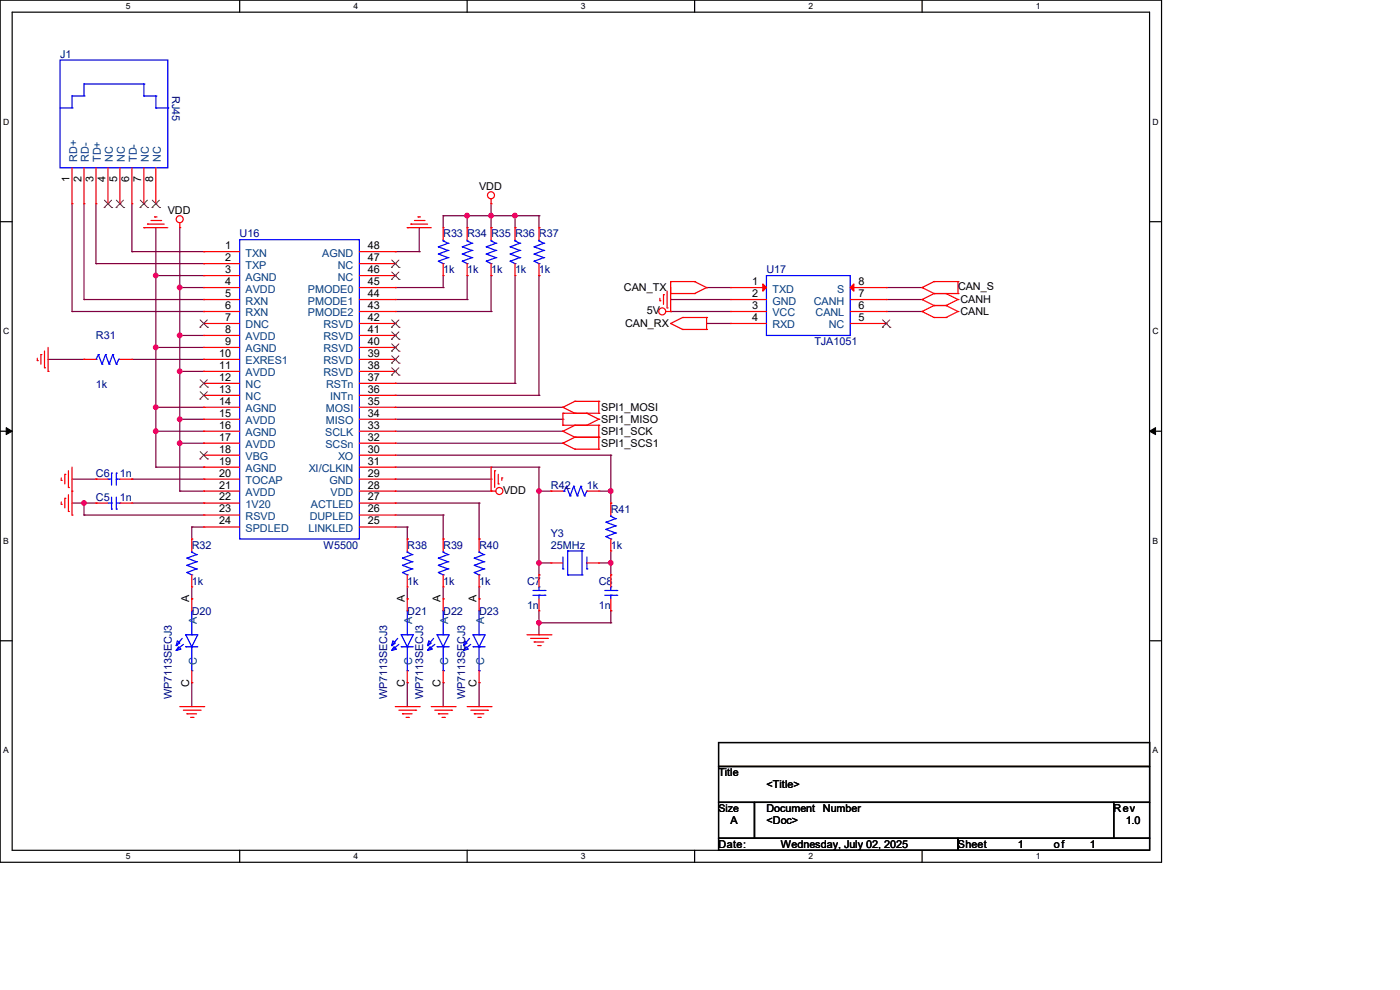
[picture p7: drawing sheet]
<svg xmlns="http://www.w3.org/2000/svg" width="297mm" height="210mm" viewBox="0 0 297 210" stroke-linecap="round" stroke-linejoin="round" font-family="sans-serif">
<path d="M0 0h246.4v182.9h-246.4zM2.6 2.6h241.3v177.8h-241.3z" fill="none" stroke="#000" stroke-width=".25"/>
<g fill="#fff">
<path d="M26.7 .3h1v2h-1z"/>
<path d="M26.7 180.6h1v2h-1z"/>
</g>
<path d="M50.8 0v2.6M50.8 180.4v2.5" fill="none" stroke="#000" stroke-width=".25"/>
<g fill="#fff">
<path d="M75 .3h.9v2h-.9z"/>
<path d="M75 180.6h.9v2h-.9z"/>
</g>
<path d="M99.1 0v2.6M99.1 180.4v2.5" fill="none" stroke="#000" stroke-width=".25"/>
<g fill="#fff">
<path d="M123.2 .3h1v2h-1z"/>
<path d="M123.2 180.6h1v2h-1z"/>
</g>
<path d="M147.4 0v2.6M147.4 180.4v2.5" fill="none" stroke="#000" stroke-width=".25"/>
<g fill="#fff">
<path d="M171.5 .3h1v2h-1z"/>
<path d="M171.5 180.6h1v2h-1z"/>
</g>
<path d="M195.6 0v2.6M195.6 180.4v2.5" fill="none" stroke="#000" stroke-width=".25"/>
<g fill="#fff">
<path d="M219.8 .3h.9v2h-.9z"/>
<path d="M219.8 180.6h.9v2h-.9z"/>
<path d="M.7 24.8h1.2v2h-1.2z"/>
<path d="M244.5 24.8h1.3v2h-1.3z"/>
<path d="M.7 69.3h1.2v1.9h-1.2z"/>
<path d="M244.5 69.3h1.3v1.9h-1.3z"/>
</g>
<path d="M0 47h2.6M243.9 47h2.5" fill="none" stroke="#000" stroke-width=".25"/>
<g fill="#fff">
<path d="M.7 113.7h1.2v2h-1.2z"/>
<path d="M244.5 113.7h1.2v2h-1.2z"/>
</g>
<path d="M0 91.5h2.6M243.9 91.5h2.5" fill="none" stroke="#000" stroke-width=".25"/>
<path d="M1.3 90.7l1.3 .8-1.3 .7zM243.9 91.5l1.3-.8v1.5z" fill="#000" stroke="#000" stroke-width=".21"/>
<g fill="#fff">
<path d="M.7 158.2h1.2v1.9h-1.2z"/>
<path d="M244.5 158.2h1.2v1.9h-1.2z"/>
</g>
<path d="M0 135.9h2.6M243.9 135.9h2.5M152.4 157.5h91.5v5.1h-91.5zM152.4 162.6h91.5v7.6h-91.5zM152.4 170.2h7.7v7.6h-7.7zM152.4 177.8h50.8v2.6h-50.8zM160.1 170.2h76.2v7.6h-76.2zM203.2 177.8h40.7v2.6h-40.7zM236.3 170.2h7.6v7.6h-7.6z" fill="none" stroke="#000" stroke-width=".25"/>
<g fill="none" stroke="#800040" stroke-width=".25">
<path d="M15.3 43.2v22.9M17.8 43.2v20.3M20.4 55.9h.1M20.4 43.2v12.7M20.4 55.9h22.8M28 53.4h.1M28 43.2v10.2M28 53.4h15.2M33.1 58.5h.1M33.1 58.5h10.1M33.1 48.3v50.8M38.1 48.3v55.9"/>
<path d="M43.2 53.4h.1M43.2 55.9h.1M83.9 53.4h.1M83.9 53.4h5M88.9 53.4h.1M88.9 48.3v5.1M94 45.8h.1M94 45.8v2.5M94 58.5v2.5M94 45.8h20.3M99.1 58.5h.1M99.1 45.8h.1"/>
<path d="M99.1 48.3h.1M99.1 45.8v2.5M99.1 58.5v5M104.2 58.5h.1M104.2 45.8h.1M104.2 48.3h.1M104.2 43.2v5.1M104.2 58.5v7.6M109.3 45.8h.1M109.3 48.3h.1M109.3 45.8v2.5M109.3 58.5v22.8"/>
<path d="M114.3 58.5h.1M114.3 48.3h.1M114.3 45.8h.1M114.3 45.8v2.5M114.3 58.5v25.4M10.2 76.2h7.6M15.3 66.1h.1M15.3 66.1h27.9M17.8 63.5h.1M17.8 76.2h.1M17.8 63.5h25.4M28 76.2h15.2"/>
<path d="M33.1 73.7h.1M33.1 73.7h10.1M38.1 61h.1M38.1 71.2h.1M38.1 78.8h.1M38.1 61h5.1M38.1 78.8h5.1M38.1 71.2h5.1M43.2 63.5h.1M43.2 66.1h.1M43.2 76.2h.1M83.9 61h.1"/>
<path d="M83.9 63.5h15.2M83.9 66.1h20.3M83.9 61h10.1M94 61h.1M99.1 63.5h.1M104.2 66.1h.1M142.3 63.5h.1M142.3 66.1h.1M142.3 63.5h12.7M142.3 66.1h12.7M149.9 61h.1M149.9 68.6h.1"/>
<path d="M149.9 61h5.1M149.9 68.6h5.1M188 63.5h7.6M188 66.1h7.6M188 61h7.6M195.6 63.5h.1M195.6 66.1h.1M195.6 61h.1M33.1 86.4h.1M33.1 91.5h.1M33.1 99.1h.1M33.1 86.4h10.1"/>
<path d="M33.1 91.5h10.1M33.1 99.1h10.1M38.1 88.9h.1M38.1 94h.1M38.1 88.9h5.1M38.1 94h5.1M43.2 99.1h.1M43.2 94h.1M83.9 81.3h.1M83.9 86.4h35.5M83.9 88.9h35.5M83.9 91.5h35.5"/>
<path d="M83.9 94h35.5M83.9 99.1h30.4M83.9 81.3h25.4M83.9 83.9h30.4M83.9 96.6h45.7M109.3 81.3h.1M114.3 83.9h.1M114.3 99.1h.1M114.3 99.1v22.9M119.4 86.4h.1M119.4 88.9h.1M119.4 91.5h.1"/>
<path d="M119.4 94h.1M129.6 96.6h.1M129.6 96.6v10.1M15.3 101.6h5.1M15.3 106.7h5.1M17.8 106.7h.1M17.8 109.3h.1M17.8 106.7v2.6M17.8 109.3h25.4M20.4 101.6h.1M20.4 106.7h.1M28 101.6h.1"/>
<path d="M28 101.6h15.2M28 106.7h15.2M38.1 104.2h.1M38.1 104.2h5.1M40.7 111.8h.1M40.7 114.3h.1M40.7 111.8h2.5M40.7 111.8v2.5M43.2 106.7h.1M83.9 111.8h2.5M83.9 101.6h20.3M83.9 106.7h17.7"/>
<path d="M83.9 104.2h20.3M83.9 109.3h10.1M86.4 114.3h.1M86.4 111.8h.1M86.4 111.8v2.5M94 114.3h.1M94 109.3h.1M94 109.3v5M101.6 114.3h.1M101.6 106.7h.1M101.6 106.7v7.6M104.2 104.2h.1"/>
<path d="M104.2 101.6h.1M114.3 119.4h.1M114.3 104.2h.1M114.3 104.2h2.6M114.3 119.4h2.6M116.9 104.2h.1M127 104.2h2.6M127 119.4h2.6M129.6 104.2h.1M129.6 106.7h.1M129.6 119.4h.1M129.6 116.9v5.1"/>
<path d="M40.7 127h.1M40.7 124.5v2.5M86.4 127h.1M86.4 124.5v2.5M94 127h.1M94 124.5v2.5M101.6 127h.1M101.6 124.5v2.5M114.3 132.1h.1M114.3 134.7h.1M114.3 122h.1M114.3 129.6v5.1"/>
<path d="M114.3 132.1h15.3M129.6 132.1h.1M129.6 129.6h.1M129.6 122h.1M129.6 129.6v2.5M40.7 144.8h.1M40.7 144.8v5.1M86.4 144.8h.1M86.4 144.8v5.1M94 144.8h.1M94 144.8v5.1M101.6 144.8h.1"/>
<path d="M101.6 144.8v5.1"/>
</g>
<g fill="#f0f" stroke="#f0f" stroke-width=".25">
<circle cx="33" cy="58.4" r=".49"/>
<circle cx="33" cy="73.7" r=".49"/>
<circle cx="33" cy="86.4" r=".49"/>
<circle cx="33" cy="91.5" r=".49"/>
<circle cx="38.1" cy="61" r=".49"/>
<circle cx="38.1" cy="71.1" r=".49"/>
<circle cx="38.1" cy="78.8" r=".49"/>
<circle cx="38.1" cy="88.9" r=".49"/>
<circle cx="38.1" cy="94" r=".49"/>
<circle cx="17.8" cy="106.7" r=".49"/>
<circle cx="99.1" cy="45.7" r=".49"/>
<circle cx="104.2" cy="45.7" r=".49"/>
<circle cx="109.2" cy="45.7" r=".49"/>
<circle cx="114.3" cy="132.1" r=".49"/>
<circle cx="129.6" cy="119.4" r=".49"/>
<circle cx="114.3" cy="119.4" r=".49"/>
<circle cx="114.3" cy="104.2" r=".49"/>
<circle cx="129.6" cy="104.2" r=".49"/>
</g>
<g fill="none" stroke="#f00" stroke-width=".25">
<path d="M15.3 35.6v7.6M17.8 35.6v7.6M20.4 35.6v7.6M22.9 35.6v7.6M25.4 35.6v7.6M28 35.6v7.6M30.5 35.6v7.6M33.1 35.6v7.6M15.3 43.2h.1M17.8 43.2h.1M20.4 43.2h.1M22.9 43.2h.1"/>
<path d="M25.4 43.2h.1M28 43.2h.1M30.5 48.3h.1M30.5 43.2h.1M30.5 48.3h5.1M31.3 47.5h.1M31.3 47.5h3.5M32 46.8h2.1M32.8 46h.1M32.8 46h.5M33.1 43.2h.1M34.1 46.8h.1"/>
<path d="M38.1 48.3h.1M38.1 47.3v1M43.2 53.4h.1M43.2 55.9h.1M43.2 58.5h.1M43.2 53.4h7.6M43.2 55.9h7.6M43.2 58.5h7.6M76.2 53.4h7.7M76.2 55.9h7.7M76.2 58.5h7.7M83.9 58.5h.1"/>
<path d="M83.9 55.9h.1M83.9 53.4h.1M86.4 48.3h.1M86.4 48.3h5.1M87.2 47.5h.1M87.2 47.5h3.5M87.9 46.8h2.1M88.7 46h.1M88.7 46h.5M90 46.8h.1M94 58.5h.1M94 48.3h.1"/>
<path d="M94 48.3v2.5M94 55.9v2.6M99.1 58.5h.1M99.1 48.3h.1M99.1 48.3v2.5M99.1 55.9v2.6M104.2 43.2h.1M104.2 58.5h.1M104.2 48.3h.1M104.2 42.2v1M104.2 48.3v2.5M104.2 55.9v2.6"/>
<path d="M109.3 58.5h.1M109.3 48.3h.1M109.3 48.3v2.5M109.3 55.9v2.6M114.3 58.5h.1M114.3 48.3h.1M114.3 48.3v2.5M114.3 55.9v2.6M142.3 59.7h.1M142.3 59.7h5.1M142.3 59.7v6.4M147.4 59.7h.1"/>
<path d="M147.4 59.7l2.5 1.3M198.2 59.7h.1M198.2 59.7h5M198.2 59.7l-2.6 1.3M203.2 59.7h.1M203.2 59.7v2.6M7.9 76.5h.1M7.9 76v.5M8.7 75.2h.1M8.7 75.2v2.1M9.4 78h.1M9.4 74.5v3.5"/>
<path d="M10.2 78.8h.1M10.2 73.7v5.1M17.8 76.2h.1M17.8 76.2h2.6M25.4 76.2h2.6M28 76.2h.1M43.2 61h.1M43.2 63.5h.1M43.2 66.1h.1M43.2 68.6h.1M43.2 71.2h.1M43.2 73.7h.1"/>
<path d="M43.2 76.2h.1M43.2 78.8h.1M43.2 66.1h7.6M43.2 61h7.6M43.2 63.5h7.6M43.2 68.6h7.6M43.2 71.2h7.6M43.2 73.7h7.6M43.2 76.2h7.6M43.2 78.8h7.6M76.2 66.1h7.7M76.2 61h7.7"/>
<path d="M76.2 63.5h7.7M76.2 68.6h7.7M76.2 71.2h7.7M76.2 73.7h7.7M76.2 76.2h7.7M76.2 78.8h7.7M83.9 78.8h.1M83.9 76.2h.1M83.9 73.7h.1M83.9 71.2h.1M83.9 68.6h.1M83.9 66.1h.1"/>
<path d="M83.9 63.5h.1M83.9 61h.1M140 63.8h.1M140 63.3v.5M140.8 62.5h.1M140.8 62.5v2.1M141.3 66.1h1M141.5 65.3h.1M141.5 61.8v3.5M142.3 68.6h.1M142.3 62.3h.1M142.3 66.1h.1"/>
<path d="M142.3 62.3h5.1M142.3 68.6l2.5 1.3M144.8 67.4h.1M144.8 69.9h.1M144.8 67.4h5.1M144.8 67.4l-2.5 1.2M144.8 69.9h5.1M147.4 62.3h.1M149.9 67.4h.1M149.9 69.9h.1M149.9 61h.1M149.9 67.4v2.5"/>
<path d="M149.9 61l-2.5 1.3M155 61h.1M155 63.5h.1M155 66.1h.1M155 68.6h.1M155 66.1h7.6M155 61h7.6M155 63.5h7.6M155 68.6h7.6M180.4 66.1h7.6M180.4 61h7.6M180.4 63.5h7.6"/>
<path d="M180.4 68.6h7.6M188 68.6h.1M188 66.1h.1M188 63.5h.1M188 61h.1M195.6 63.5h.1M195.6 66.1h.1M195.6 61h.1M195.6 63.5l2.6 1.3M195.6 66.1l2.6 1.3M195.6 61l2.6 1.3M198.2 62.3h.1"/>
<path d="M198.2 64.8h.1M198.2 67.4h.1M198.2 62.3l-2.6 1.2M198.2 62.3h5M198.2 64.8h2.5M198.2 64.8l-2.6 1.3M198.2 67.4h2.5M200.7 62.3h.1M200.7 64.8h.1M200.7 67.4h.1M200.7 62.3l2.5 1.2M200.7 64.8l2.5 1.3"/>
<path d="M203.2 63.5h.1M203.2 66.1h.1M203.2 62.3h.1M203.2 63.5l-2.5 1.3M203.2 66.1l-2.5 1.3M14.5 99.9v3.5M15.3 99.1v10.2M43.2 81.3h.1M43.2 83.9h.1M43.2 86.4h.1M43.2 88.9h.1M43.2 91.5h.1"/>
<path d="M43.2 94h.1M43.2 96.6h.1M43.2 99.1h.1M43.2 81.3h7.6M43.2 83.9h7.6M43.2 86.4h7.6M43.2 88.9h7.6M43.2 91.5h7.6M43.2 94h7.6M43.2 96.6h7.6M43.2 99.1h7.6M76.2 81.3h7.7"/>
<path d="M76.2 83.9h7.7M76.2 86.4h7.7M76.2 88.9h7.7M76.2 91.5h7.7M76.2 94h7.7M76.2 96.6h7.7M76.2 99.1h7.7M83.9 96.6h.1M83.9 99.1h.1M83.9 94h.1M83.9 91.5h.1M83.9 88.9h.1"/>
<path d="M83.9 86.4h.1M83.9 83.9h.1M83.9 81.3h.1M104.2 99.1h.1M104.2 99.1v5.1M104.9 99.9h.1M104.9 99.9v3.5M119.4 86.4h.1M119.4 94h.1M119.4 90.2h.1M119.4 87.7h.1M119.4 91.5h.1"/>
<path d="M119.4 87.7h7.6M119.4 86.4l2.6 1.3M119.4 94l2.6 1.3M119.4 90.2h7.6M119.4 87.7v2.5M119.4 91.5l2.6 1.3M122 85.1h.1M122 87.7h.1M122 92.8h.1M122 95.3h.1M122 90.2h.1M122 85.1l-2.6 1.3"/>
<path d="M122 85.1h5M122 92.8l-2.6 1.2M122 92.8h5M122 95.3h5M122 90.2l-2.6 1.3M124.5 87.7h.1M124.5 90.2h.1M124.5 87.7l2.5 1.2M127 85.1h.1M127 87.7h.1M127 92.8h.1M127 95.3h.1"/>
<path d="M127 88.9h.1M127 90.2h.1M127 85.1v2.6M127 90.2v5.1M127 88.9l-2.5 1.3M13 107h.1M13 101.9h.1M13 101.4v.5M13 106.5v.5M13.8 105.7h.1M13.8 100.6h.1M13.8 100.6v2.1"/>
<path d="M13.8 105.7v2M14.5 108.5h.1M14.5 103.4h.1M14.5 104.9v3.6M15.3 109.3h.1M15.3 104.2h.1M20.4 106.7h.1M20.4 101.6h.1M20.4 101.6h2.5M20.4 106.7h2.5M25.4 101.6h2.6M25.4 106.7h2.6"/>
<path d="M28 106.7h.1M28 101.6h.1M40.7 114.3h.1M40.7 114.3v2.6M43.2 101.6h.1M43.2 104.2h.1M43.2 106.7h.1M43.2 109.3h.1M43.2 111.8h.1M43.2 104.2h7.6M43.2 101.6h7.6M43.2 106.7h7.6"/>
<path d="M43.2 109.3h7.6M43.2 111.8h7.6M76.2 104.2h7.7M76.2 101.6h7.7M76.2 106.7h7.7M76.2 109.3h7.7M76.2 111.8h7.7M83.9 111.8h.1M83.9 109.3h.1M83.9 106.7h.1M83.9 104.2h.1M83.9 101.6h.1"/>
<path d="M86.4 114.3h.1M86.4 114.3v2.6M94 114.3h.1M94 114.3v2.6M101.6 114.3h.1M101.6 114.3v2.6M104.2 104.2h.1M104.2 104.2h1M105.7 102.7h.1M105.7 100.6v2.1M106.5 101.4h.1M106.5 101.4v.5"/>
<path d="M116.9 119.4h.1M116.9 104.2h.1M116.9 104.2h2.5M116.9 119.4h2.5M124.5 104.2h2.5M124.5 119.4h2.5M127 119.4h.1M127 104.2h.1M129.6 116.9h.1M129.6 106.7h.1M129.6 106.7v2.6M129.6 114.3v2.6"/>
<path d="M40.7 127h.1M40.7 124.5h.1M40.7 122v2.5M40.7 127v2.6M86.4 124.5h.1M86.4 127h.1M86.4 122v2.5M86.4 127v2.6M94 124.5h.1M94 127h.1M94 122v2.5M94 127v2.6"/>
<path d="M101.6 124.5h.1M101.6 127h.1M101.6 122v2.5M101.6 127v2.6M111.8 134.7h5.1M112.6 135.4h3.5M113.3 136.2h.1M113.3 136.2h2.1M114.1 136.9h.5M114.3 129.6h.1M114.3 122h.1M114.3 122v2.5"/>
<path d="M114.3 127v2.6M114.6 136.9h.1M116.1 135.4h.1M116.9 134.7h.1M129.6 129.6h.1M129.6 122h.1M129.6 122v2.5M129.6 127v2.6M38.1 149.9h5.1M38.9 150.7h3.6M39.7 151.4h.1M39.7 151.4h2"/>
<path d="M40.4 152.2h.5M40.7 144.8h.1M40.7 142.3v2.5M40.9 152.2h.1M42.5 150.7h.1M43.2 149.9h.1M83.9 149.9h5M84.6 150.7h3.6M85.4 151.4h.1M85.4 151.4h2M86.1 152.2h.6M86.4 144.8h.1"/>
<path d="M86.4 142.3v2.5M86.7 152.2h.1M88.2 150.7h.1M88.9 149.9h.1M91.5 149.9h5.1M92.2 150.7h3.6M93 151.4h.1M93 151.4h2M93.8 152.2h.5M94 144.8h.1M94 142.3v2.5M94.3 152.2h.1"/>
<path d="M95.8 150.7h.1M96.6 149.9h.1M99.1 149.9h5.1M99.9 150.7h3.5M100.6 151.4h.1M100.6 151.4h2.1M101.4 152.2h.5M101.6 144.8h.1M101.6 142.3v2.5M101.9 152.2h.1M103.4 150.7h.1M104.2 149.9h.1"/>
<circle cx="38.1" cy="46.5" r=".74"/>
<circle cx="104.2" cy="41.4" r=".74"/>
<circle cx="140.5" cy="66.1" r=".74"/>
<circle cx="105.9" cy="104.2" r=".74"/>
</g>
<g fill="none" stroke="#00f" stroke-width=".25">
<path d="M12.7 12.7h22.9v22.9h-22.9zM17.8 17.8h.1M17.8 17.8v2.6M17.8 17.8h12.7M30.5 17.8h.1M30.5 17.8v2.6M12.7 22.9h2.6M15.3 22.9h.1M15.3 20.4h.1M15.3 20.4v2.5M15.3 20.4h2.5M17.8 20.4h.1"/>
<path d="M30.5 20.4h.1M30.5 20.4h2.6M33.1 20.4h.1M33.1 22.9h.1M33.1 22.9h2.5M33.1 20.4v2.5M35.6 22.9h.1M50.8 50.8h25.4v63.5h-25.4zM93 52.4h.1M93 53.9h.1M93 55.4h.1M93 52.4l2 .7"/>
<path d="M93 53.9l2 .8M93 55.4l1 .5M94 55.9h.1M94 51.1h.1M94 50.8v.3M94 51.1l1 .5M95 51.6h.1M95 53.1h.1M95 54.7h.1M95 51.6l-2 .8M95 53.1l-2 .8M95 54.7l-2 .7"/>
<path d="M98.1 52.4h.1M98.1 53.9h.1M98.1 55.4h.1M98.1 52.4l2 .7M98.1 53.9l2 .8M98.1 55.4l1 .5M99.1 55.9h.1M99.1 51.1h.1M99.1 51.1l1 .5M99.1 50.8v.3M100.1 51.6h.1M100.1 53.1h.1"/>
<path d="M100.1 54.7h.1M100.1 51.6l-2 .8M100.1 53.1l-2 .8M100.1 54.7l-2 .7M103.2 52.4h.1M103.2 53.9h.1M103.2 55.4h.1M103.2 52.4l2 .7M103.2 53.9l2 .8M103.2 55.4l1 .5M104.2 55.9h.1M104.2 51.1h.1"/>
<path d="M104.2 51.1l1 .5M104.2 50.8v.3M105.2 51.6h.1M105.2 53.1h.1M105.2 54.7h.1M105.2 51.6l-2 .8M105.2 53.1l-2 .8M105.2 54.7l-2 .7M108.2 52.4h.1M108.2 53.9h.1M108.2 55.4h.1M108.2 52.4l2.1 .7"/>
<path d="M108.2 53.9l2.1 .8M108.2 55.4l1.1 .5M109.3 55.9h.1M109.3 51.1h.1M109.3 51.1l1 .5M109.3 50.8v.3M110.3 51.6h.1M110.3 53.1h.1M110.3 54.7h.1M110.3 51.6l-2.1 .8M110.3 53.1l-2.1 .8M110.3 54.7l-2.1 .7"/>
<path d="M113.3 52.4h.1M113.3 53.9h.1M113.3 55.4h.1M113.3 52.4l2.1 .7M113.3 53.9l2.1 .8M113.3 55.4l1 .5M114.3 55.9h.1M114.3 51.1h.1M114.3 51.1l1.1 .5M114.3 50.8v.3M115.4 51.6h.1M115.4 53.1h.1"/>
<path d="M115.4 54.7h.1M115.4 51.6l-2.1 .8M115.4 53.1l-2.1 .8M115.4 54.7l-2.1 .7M162.6 58.5h17.8v12.7h-17.8zM20.4 76.2h.1M20.9 75.2h.1M20.9 75.2l.7 2.1M20.9 75.2l-.5 1M21.6 77.3h.1M22.4 75.2h.1M22.4 75.2l.8 2.1"/>
<path d="M22.4 75.2l-.8 2.1M23.2 77.3h.1M23.9 75.2h.1M23.9 75.2l.8 2.1M23.9 75.2l-.7 2.1M24.7 77.3h.1M25.2 76.2h.1M25.2 76.2l-.5 1.1M25.2 76.2h.2M22.9 101.6h.1M22.9 106.7h.8M22.9 101.6h.8"/>
<path d="M23.7 108h.1M23.7 106.7h.1M23.7 100.4h.1M23.7 100.4v2.5M23.7 105.5v2.5M24.7 108h.1M24.7 100.4h.1M24.7 101.6h.1M24.7 100.4v2.5M24.7 105.5v2.5M24.7 106.7h.7M24.7 101.6h.7"/>
<path d="M25.4 106.7h.1M39.7 118.4h.1M39.7 119.9h.1M39.7 118.4l2 .8M39.7 119.9l2 .8M40.7 117.1h.1M40.7 116.9v.2M40.7 117.1l1 .5M41.7 117.6h.1M41.7 119.2h.1M41.7 117.6l-2 .8M41.7 119.2l-2 .7"/>
<path d="M85.4 118.4h.1M85.4 119.9h.1M85.4 118.4l2 .8M85.4 119.9l2 .8M86.4 117.1h.1M86.4 117.1l1 .5M86.4 116.9v.2M87.4 117.6h.1M87.4 119.2h.1M87.4 117.6l-2 .8M87.4 119.2l-2 .7M93 118.4h.1"/>
<path d="M93 119.9h.1M93 118.4l2 .8M93 119.9l2 .8M94 117.1h.1M94 117.1l1 .5M94 116.9v.2M95 117.6h.1M95 119.2h.1M95 117.6l-2 .8M95 119.2l-2 .7M100.6 118.4h.1M100.6 119.9h.1"/>
<path d="M100.6 118.4l2.1 .8M100.6 119.9l2.1 .8M101.6 117.1h.1M101.6 117.1l1.1 .5M101.6 116.9v.2M102.7 117.6h.1M102.7 119.2h.1M102.7 117.6l-2.1 .8M102.7 119.2l-2.1 .7M119.4 118.2v2.5M119.4 104.2h.3M119.7 104.2h.1"/>
<path d="M120.2 103.2h.1M120.2 103.2l-.5 1M120.2 103.2l.7 2M120.4 116.9h.1M120.4 116.9v5.1M120.4 116.9h3.1M120.9 105.2h.1M121.7 103.2h.1M121.7 103.2l-.8 2M121.7 103.2l.8 2M122.5 105.2h.1M123.2 103.2h.1"/>
<path d="M123.2 103.2l-.7 2M123.2 103.2l.8 2M123.5 116.9h.1M123.5 116.9v5.1M124 105.2h.1M124.5 104.2h.1M124.5 118.2v2.5M124.5 104.2l-.5 1M128.6 110.8h.1M128.6 112.3h.1M128.6 113.8h.1M128.6 110.8l2 .7"/>
<path d="M128.6 112.3l2 .8M128.6 113.8l1 .5M129.6 114.3h.1M129.6 109.5h.1M129.6 109.5l1 .5M129.6 109.3v.2M130.6 110h.1M130.6 111.5h.1M130.6 113.1h.1M130.6 110l-2 .8M130.6 111.5l-2 .8M130.6 113.1l-2 .7"/>
<path d="M37.4 136.9h.1M37.4 138h.1M37.6 135.9l.5 .5-.7 .5zM37.9 137.2l.5 .5-1 .3zM38.7 135.4l-1.3 1.5M38.9 136.7l-1.5 1.3M39.4 134.7h.1M39.4 137.2h.1M39.4 134.7h2.6l-1.3 2.5M39.4 134.7l1.3 2.5M39.4 137.2h2.6M39.7 121.5h.1"/>
<path d="M39.7 121.5l1 .5M40.7 137.2h.1M40.7 134.7h.1M40.7 129.6h.1M40.7 122h.1M40.7 129.6v5.1M40.7 137.2v5.1M41.7 120.7h.1M41.7 120.7l-2 .8M83.1 136.9h.1M83.1 138h.1M83.4 135.9l.5 .5-.8 .5z"/>
<path d="M83.6 137.2l.5 .5-1 .3zM84.4 135.4l-1.3 1.5M84.6 136.7l-1.5 1.3M85.1 134.7h.1M85.1 137.2h.1M85.1 137.2h2.6M85.1 134.7h2.6l-1.3 2.5M85.1 134.7l1.3 2.5M85.4 121.5h.1M85.4 121.5l1 .5M86.4 122h.1M86.4 137.2h.1"/>
<path d="M86.4 134.7h.1M86.4 129.6h.1M86.4 129.6v5.1M86.4 137.2v5.1M87.4 120.7h.1M87.4 120.7l-2 .8M90.7 136.9h.1M90.7 138h.1M91 135.9l.5 .5-.8 .5zM91.2 137.2l.5 .5-1 .3zM92 135.4l-1.3 1.5M92.2 136.7l-1.5 1.3"/>
<path d="M92.8 134.7h.1M92.8 137.2h.1M92.8 137.2h2.5M92.8 134.7h2.5l-1.3 2.5M92.8 134.7l1.2 2.5M93 121.5h.1M93 121.5l1 .5M94 122h.1M94 137.2h.1M94 134.7h.1M94 129.6h.1M94 129.6v5.1"/>
<path d="M94 137.2v5.1M95 120.7h.1M95 120.7l-2 .8M98.3 136.9h.1M98.3 138h.1M98.6 135.9l.5 .5-.8 .5zM98.8 137.2l.6 .5-1.1 .3zM99.6 135.4l-1.3 1.5M99.9 136.7l-1.6 1.3M100.4 134.7h.1M100.4 137.2h.1M100.4 137.2h2.5"/>
<path d="M100.4 134.7h2.5l-1.3 2.5M100.4 134.7l1.2 2.5M100.6 121.5h.1M100.6 121.5l1 .5M101.6 122h.1M101.6 137.2h.1M101.6 134.7h.1M101.6 129.6h.1M101.6 129.6v5.1M101.6 137.2v5.1M102.7 120.7h.1M102.7 120.7l-2.1 .8"/>
<path d="M113.1 126.3h2.5M113.1 125.3h2.5M114.3 124.5h.1M114.3 126.3h.1M114.3 124.5v.8M114.3 126.3v.7M115.6 126.3h.1M115.6 125.3h.1M119.4 120.7h.1M120.4 122h.1M120.4 122h3.1M123.5 122h.1"/>
<path d="M124.5 120.7h.1M128.3 126.3h2.6M128.3 125.3h2.6M129.6 124.5h.1M129.6 126.3h.1M129.6 124.5v.8M129.6 126.3v.7M130.9 126.3h.1M130.9 125.3h.1M40.7 142.3h.1M86.4 142.3h.1M94 142.3h.1"/>
<path d="M101.6 142.3h.1"/>
</g>
<g fill="none" stroke="#804000" stroke-width=".21">
<path d="M22.1 44h.1M22.1 42.5l1.6 1.5M23.7 42.5l-1.6 1.5M23.7 44h.1M24.6 44h.1M24.7 42.5l1.5 1.5M26.2 42.5l-1.6 1.5M26.2 44h.1M29.7 44h.1M29.8 42.5l1.5 1.5M31.3 42.5l-1.6 1.5M31.3 44h.1"/>
<path d="M32.3 44h.1M32.3 42.5l1.6 1.5M33.8 42.5l-1.5 1.5M33.9 44h.1M83.1 59.3h.1M83.1 56.7h.1M83.1 57.7l1.6 1.6M83.1 55.2l1.6 1.5M84.6 57.7l-1.5 1.6M84.6 55.2l-1.5 1.5M84.7 59.3h.1M84.7 56.7h.1"/>
<path d="M42.4 69.4h.1M42.5 67.9l1.5 1.5M44 67.9l-1.6 1.5M44 69.4h.1M83.1 79.6h.1M83.1 77h.1M83.1 74.5h.1M83.1 72h.1M83.1 69.4h.1M83.1 78l1.6 1.6M83.1 75.5l1.6 1.5M83.1 72.9l1.6 1.6"/>
<path d="M83.1 70.4l1.6 1.6M83.1 67.9l1.6 1.5M84.6 78l-1.5 1.6M84.6 75.5l-1.5 1.5M84.6 72.9l-1.5 1.6M84.6 70.4l-1.5 1.6M84.6 67.9l-1.5 1.5M84.7 79.6h.1M84.7 77h.1M84.7 74.5h.1M84.7 72h.1M84.7 69.4h.1"/>
<path d="M187.2 69.4h.1M187.2 67.9l1.6 1.5M188.8 67.9l-1.6 1.5M188.8 69.4h.1M42.4 82.1h.1M42.4 84.7h.1M42.4 97.4h.1M42.5 80.6l1.5 1.5M42.5 83.1l1.5 1.6M42.5 95.8l1.5 1.6M44 80.6l-1.6 1.5M44 83.1l-1.6 1.6"/>
<path d="M44 95.8l-1.6 1.6M44 82.1h.1M44 84.7h.1M44 97.4h.1"/>
</g>
<g fill="#f00" stroke="#f00" stroke-width=".25">
<path d="M161.8 60.2l.8 .8-.8 .8z"/>
<path d="M180.4 61l.7-.8v1.6z"/>
</g>
<g font-size="2.3" fill="#000080">
<text x="12.7" y="12.3">J1</text>
<text x="36.5" y="20.4" transform="rotate(90 36.5 20.4)">RJ45</text>
<text x="50.8" y="50.4">U16</text>
<text x="94" y="50.4">R33</text>
<text x="99.1" y="50.4">R34</text>
<text x="104.2" y="50.4">R35</text>
<text x="109.3" y="50.4">R36</text>
<text x="114.3" y="50.4">R37</text>
<text x="94" y="58">1k</text>
<text x="99.1" y="58">1k</text>
<text x="104.2" y="58">1k</text>
<text x="109.3" y="58">1k</text>
<text x="114.3" y="58">1k</text>
<text x="162.6" y="58">U17</text>
<text x="20.4" y="72">R31</text>
<text x="172.8" y="73.2">TJA1051</text>
<text x="20.4" y="82.4">1k</text>
<text x="20.4" y="101.2">C6</text>
<text x="25.4" y="101.2">1n</text>
<text x="20.4" y="106.3">C5</text>
<text x="25.4" y="106.3">1n</text>
<text x="116.9" y="103.7">R42</text>
<text x="124.5" y="103.7">1k</text>
<text x="116.9" y="113.9">Y3</text>
<text x="129.6" y="108.8">R41</text>
<text x="40.7" y="116.4">R32</text>
<text x="68.6" y="116.4">W5500</text>
<text x="86.4" y="116.4">R38</text>
<text x="94" y="116.4">R39</text>
<text x="101.6" y="116.4">R40</text>
<text x="116.9" y="116.4">25MHz</text>
<text x="129.6" y="116.4">1k</text>
<text x="40.7" y="124">1k</text>
<text x="86.4" y="124">1k</text>
<text x="94" y="124">1k</text>
<text x="101.6" y="124">1k</text>
<text x="111.8" y="124">C7</text>
<text x="127" y="124">C8</text>
<text x="40.7" y="130.4">D20</text>
<text x="86.4" y="130.4">D21</text>
<text x="94" y="130.4">D22</text>
<text x="101.6" y="130.4">D23</text>
<text x="111.8" y="129.1">1n</text>
<text x="127" y="129.1">1n</text>
<text x="36.4" y="148.4" transform="rotate(-90 36.4 148.4)">WP7113SECJ3</text>
<text x="82.2" y="148.4" transform="rotate(-90 82.2 148.4)">WP7113SECJ3</text>
<text x="89.8" y="148.4" transform="rotate(-90 89.8 148.4)">WP7113SECJ3</text>
<text x="98.7" y="148.4" transform="rotate(-90 98.7 148.4)">WP7113SECJ3</text>
</g>
<g font-size="2.3" fill="#004080">
<text x="16.3" y="34.3" transform="rotate(-90 16.3 34.3)">RD+</text>
<text x="18.9" y="34.3" transform="rotate(-90 18.9 34.3)">RD-</text>
<text x="21.4" y="34.3" transform="rotate(-90 21.4 34.3)">TD+</text>
<text x="24" y="34.3" transform="rotate(-90 24 34.3)">NC</text>
<text x="26.5" y="34.3" transform="rotate(-90 26.5 34.3)">NC</text>
<text x="29" y="34.3" transform="rotate(-90 29 34.3)">TD-</text>
<text x="31.6" y="34.3" transform="rotate(-90 31.6 34.3)">NC</text>
<text x="34.1" y="34.3" transform="rotate(-90 34.1 34.3)">NC</text>
<text x="52.1" y="54.4">TXN</text>
<text x="52.1" y="57">TXP</text>
<text x="52.1" y="59.5">AGND</text>
<text x="68.4" y="54.4">AGND</text>
<text x="71.7" y="59.5">NC</text>
<text x="71.7" y="57">NC</text>
<text x="52.1" y="62.1">AVDD</text>
<text x="52.1" y="64.6">RXN</text>
<text x="65.3" y="64.6">PMODE1</text>
<text x="65.3" y="62.1">PMODE0</text>
<text x="163.9" y="62.1">TXD</text>
<text x="163.9" y="64.6">GND</text>
<text x="172.6" y="64.6">CANH</text>
<text x="177.6" y="62.1">S</text>
<text x="52.1" y="67.1">RXN</text>
<text x="52.1" y="69.7">DNC</text>
<text x="65.3" y="67.1">PMODE2</text>
<text x="68.6" y="69.7">RSVD</text>
<text x="163.9" y="67.1">VCC</text>
<text x="163.9" y="69.7">RXD</text>
<text x="173" y="67.1">CANL</text>
<text x="175.8" y="69.7">NC</text>
<text x="52.1" y="72.2">AVDD</text>
<text x="52.1" y="74.8">AGND</text>
<text x="52.1" y="77.3">EXRES1</text>
<text x="68.6" y="77.3">RSVD</text>
<text x="68.6" y="74.8">RSVD</text>
<text x="68.6" y="72.2">RSVD</text>
<text x="52.1" y="79.8">AVDD</text>
<text x="52.1" y="82.4">NC</text>
<text x="68.6" y="79.8">RSVD</text>
<text x="69.2" y="82.4">RSTn</text>
<text x="52.1" y="84.9">NC</text>
<text x="52.1" y="87.5">AGND</text>
<text x="69.1" y="87.5">MOSI</text>
<text x="70.1" y="84.9">INTn</text>
<text x="52.1" y="90">AVDD</text>
<text x="52.1" y="92.5">AGND</text>
<text x="52.1" y="95.1">AVDD</text>
<text x="69" y="92.5">SCLK</text>
<text x="69" y="95.1">SCSn</text>
<text x="69.1" y="90">MISO</text>
<text x="52.1" y="97.6">VBG</text>
<text x="52.1" y="100.2">AGND</text>
<text x="65.5" y="100.2">XI/CLKIN</text>
<text x="71.7" y="97.6">XO</text>
<text x="52.1" y="102.7">TOCAP</text>
<text x="52.1" y="105.2">AVDD</text>
<text x="52.1" y="107.8">1V20</text>
<text x="66" y="107.8">ACTLED</text>
<text x="69.9" y="102.7">GND</text>
<text x="70.1" y="105.2">VDD</text>
<text x="52.1" y="110.3">RSVD</text>
<text x="52.1" y="112.9">SPDLED</text>
<text x="65.4" y="112.9">LINKLED</text>
<text x="65.7" y="110.3">DUPLED</text>
<text x="41.7" y="132.4" transform="rotate(-90 41.7 132.4)">A</text>
<text x="87.5" y="132.4" transform="rotate(-90 87.5 132.4)">A</text>
<text x="95.1" y="132.4" transform="rotate(-90 95.1 132.4)">A</text>
<text x="102.7" y="132.4" transform="rotate(-90 102.7 132.4)">A</text>
<text x="41.7" y="141" transform="rotate(-90 41.7 141)">C</text>
<text x="87.5" y="141" transform="rotate(-90 87.5 141)">C</text>
<text x="95.1" y="141" transform="rotate(-90 95.1 141)">C</text>
<text x="102.7" y="141" transform="rotate(-90 102.7 141)">C</text>
</g>
<g font-size="2.3">
<text x="14.7" y="38.7" transform="rotate(-90 14.7 38.7)">1</text>
<text x="17.3" y="38.7" transform="rotate(-90 17.3 38.7)">2</text>
<text x="19.8" y="38.7" transform="rotate(-90 19.8 38.7)">3</text>
<text x="22.4" y="38.7" transform="rotate(-90 22.4 38.7)">4</text>
<text x="24.9" y="38.7" transform="rotate(-90 24.9 38.7)">5</text>
<text x="27.4" y="38.7" transform="rotate(-90 27.4 38.7)">6</text>
<text x="30" y="38.7" transform="rotate(-90 30 38.7)">7</text>
<text x="32.5" y="38.7" transform="rotate(-90 32.5 38.7)">8</text>
<text x="101.6" y="40.2">VDD</text>
<text x="35.6" y="45.3">VDD</text>
<text x="47.8" y="52.8">1</text>
<text x="78" y="52.8">48</text>
<text x="47.8" y="55.4">2</text>
<text x="47.8" y="57.9">3</text>
<text x="78" y="57.9">46</text>
<text x="78" y="55.4">47</text>
<text x="47.8" y="60.5">4</text>
<text x="47.8" y="63">5</text>
<text x="47.8" y="65.5">6</text>
<text x="78" y="65.5">43</text>
<text x="78" y="63">44</text>
<text x="78" y="60.5">45</text>
<text x="132.4" y="61.8">CAN_TX</text>
<text x="159.6" y="60.5">1</text>
<text x="159.6" y="63">2</text>
<text x="159.6" y="65.5">3</text>
<text x="182.2" y="65.5">6</text>
<text x="182.2" y="63">7</text>
<text x="182.2" y="60.5">8</text>
<text x="203.2" y="61.6">CAN_S</text>
<text x="203.8" y="64.3">CANH</text>
<text x="47.8" y="68.1">7</text>
<text x="47.8" y="70.6">8</text>
<text x="78" y="70.6">41</text>
<text x="78" y="68.1">42</text>
<text x="132.6" y="69.4">CAN_RX</text>
<text x="137.2" y="66.6">5V</text>
<text x="159.6" y="68.1">4</text>
<text x="182.2" y="68.1">5</text>
<text x="203.8" y="66.9">CANL</text>
<text x="46.5" y="75.7">10</text>
<text x="47.8" y="73.2">9</text>
<text x="78" y="75.7">39</text>
<text x="78" y="73.2">40</text>
<text x="46.5" y="78.2">11</text>
<text x="46.5" y="80.8">12</text>
<text x="46.5" y="83.3">13</text>
<text x="78" y="83.3">36</text>
<text x="78" y="80.8">37</text>
<text x="78" y="78.2">38</text>
<text x="46.5" y="85.9">14</text>
<text x="46.5" y="88.4">15</text>
<text x="78" y="88.4">34</text>
<text x="78" y="85.9">35</text>
<text x="127.6" y="87.2">SPI1_MOSI</text>
<text x="127.6" y="89.7">SPI1_MISO</text>
<text x="46.5" y="90.9">16</text>
<text x="46.5" y="93.5">17</text>
<text x="78" y="93.5">32</text>
<text x="78" y="90.9">33</text>
<text x="127.6" y="94.8">SPI1_SCS1</text>
<text x="127.6" y="92.3">SPI1_SCK</text>
<text x="46.5" y="96">18</text>
<text x="46.5" y="98.6">19</text>
<text x="46.5" y="101.1">20</text>
<text x="78" y="101.1">29</text>
<text x="78" y="96">30</text>
<text x="78" y="98.6">31</text>
<text x="46.5" y="103.6">21</text>
<text x="46.5" y="106.2">22</text>
<text x="78" y="106.2">27</text>
<text x="78" y="103.6">28</text>
<text x="106.7" y="104.7">VDD</text>
<text x="46.5" y="108.7">23</text>
<text x="46.5" y="111.3">24</text>
<text x="78" y="111.3">25</text>
<text x="78" y="108.7">26</text>
<text x="40.1" y="127.8" transform="rotate(-90 40.1 127.8)">A</text>
<text x="85.9" y="127.8" transform="rotate(-90 85.9 127.8)">A</text>
<text x="93.5" y="127.8" transform="rotate(-90 93.5 127.8)">A</text>
<text x="101.1" y="127.8" transform="rotate(-90 101.1 127.8)">A</text>
<text x="40.1" y="145.7" transform="rotate(-90 40.1 145.7)">C</text>
<text x="85.9" y="145.7" transform="rotate(-90 85.9 145.7)">C</text>
<text x="93.5" y="145.7" transform="rotate(-90 93.5 145.7)">C</text>
<text x="101.1" y="145.7" transform="rotate(-90 101.1 145.7)">C</text>
<text x="152.4" y="164.7">Title</text>
<text x="162.6" y="167.2">&lt;Title&gt;</text>
<text x="162.6" y="172.3">Document</text>
<text x="174.6" y="172.3">Number</text>
<text x="236.3" y="172.3">Rev</text>
<text x="152.4" y="179.9">Date:</text>
<text x="155" y="174.8">A</text>
<text x="162.6" y="174.8">&lt;Doc&gt;</text>
<text x="165.7" y="179.9">Wednesday, July 02, 2025</text>
<text x="203.2" y="179.9">Sheet</text>
<text x="215.9" y="179.9">1</text>
<text x="223.6" y="179.9">of</text>
<text x="231.2" y="179.9">1</text>
<text x="238.8" y="174.8">1.0</text>
</g>
<text font-size="2.2" x="152.4" y="172.3">Size</text>
<g font-size="1.8">
<text x="26.7" y="1.9">5</text>
<text x="75" y="1.9">4</text>
<text x="123.2" y="1.9">3</text>
<text x="171.5" y="1.9">2</text>
<text x="219.8" y="1.9">1</text>
<text x=".7" y="26.4">D</text>
<text x="244.5" y="26.4">D</text>
<text x=".7" y="70.9">C</text>
<text x="244.5" y="70.9">C</text>
<text x=".7" y="115.3">B</text>
<text x="244.5" y="115.3">B</text>
<text x=".7" y="159.8">A</text>
<text x="244.5" y="159.8">A</text>
<text x="26.7" y="182.2">5</text>
<text x="75" y="182.2">4</text>
<text x="123.2" y="182.2">3</text>
<text x="171.5" y="182.2">2</text>
<text x="219.8" y="182.2">1</text>
</g>
</svg>
